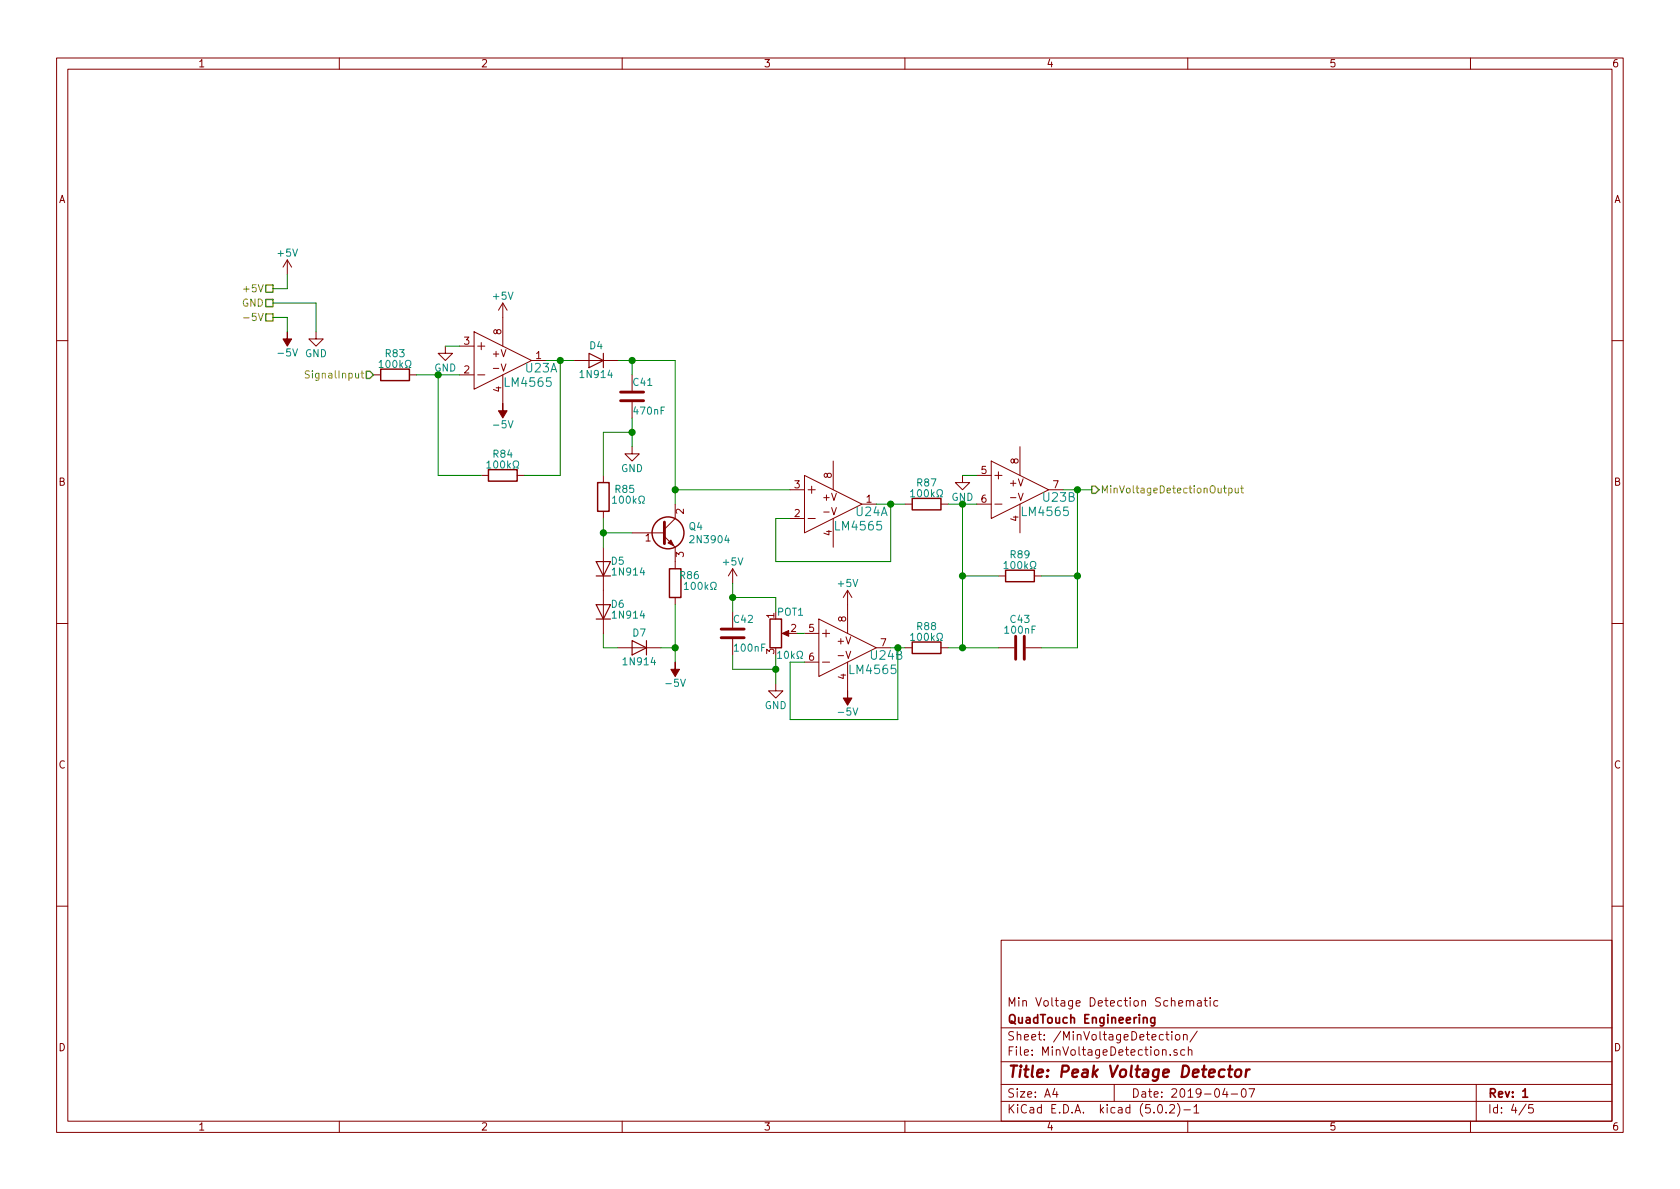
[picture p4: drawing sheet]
<svg xmlns="http://www.w3.org/2000/svg" width="297mm" height="210mm" viewBox="0 0 297 210" stroke-linecap="round" stroke-linejoin="round" font-family="sans-serif">
<g fill="none" stroke="#840000" stroke-width=".18">
<path d="M10 10.3h277v189.9h-277zM12 12.2h273v186.1h-273zM60 10.3v1.9M110 10.3v1.9M160 10.3v1.9M210 10.3v1.9M260 10.3v1.9M50.8 46l-.8 1.2M50.8 46v2.5M50.8 46l.8 1.2M55.9 58.7v1.2h1.2l-1.2 1.3-1.3-1.3h1.3M83.8 58.7l10.2 5-10.2 5.1z"/>
<path d="M88.9 53.6l-.8 1.3M88.9 53.6v7.6M88.9 53.6l.8 1.3M10 60.2h2M66 66.3h1.3M72.4 66.3h1.3M78.7 61.2v1.3h1.3l-1.3 1.2-1.2-1.2h1.2M81.3 66.3h2.5M81.3 61.2h2.5M84.5 66.3h1.2M84.5 61.2h1.2M85.1 60.6v1.2"/>
<path d="M88.9 66.3v5.1M101.6 63.7h7.6M111.8 79v1.3h1.2l-1.2 1.2-1.3-1.2h1.3M111.8 66.3v2.8M111.8 71.1v2.8M180.3 79v5.1M285 60.2h2M85.1 84.1h1.3M91.4 84.1h1.3M106.7 84.1v1.2M106.7 90.4v1.3M106.7 96.8v15.2"/>
<path d="M111.8 94.2h5.7M117.5 94.9l1.9 1.9v3.8M119.4 89.1v2.6l-1.9 1.9M139.7 91.7h2.5M139.7 86.6h2.5M142.2 84.1l10.2 5-10.2 5.1zM142.9 91.7h1.2M142.9 86.6h1.2M143.5 86v1.2M147.3 81.5v5.1M147.3 91.7v5.1M160 89.1h1.3"/>
<path d="M166.4 89.1h1.2M170.2 84.1v1.2h1.2l-1.2 1.3-1.3-1.3h1.3M172.7 84.1h2.6M172.7 89.1h2.6M175.3 81.5l10.1 5.1-10.1 5.1zM175.9 84.1h1.3M175.9 89.1h1.3M176.5 83.4v1.3M180.3 89.1v5.1M10 110.3h2M109.2 114.5h7.6M119.4 105.7v1.2"/>
<path d="M129.5 100.6v2.5M129.5 108.2v2.8M129.5 113v2.8M129.5 100.6l-.7 1.2M129.5 100.6l.8 1.2M138.7 112h1M142.2 112h2.6M142.2 117.1h2.6M144.8 109.5l10.1 5-10.1 5.1zM145.4 112h1.3M145.4 117.1h1.3M146 111.4v1.2"/>
<path d="M149.9 104.4v7.6M149.9 117.1v5.1M149.9 104.4l-.8 1.3M149.9 104.4l.7 1.3M160 114.5h1.3M166.4 114.5h1.2M176.5 114.5h2.8M176.5 101.8h1.3M181.4 114.5h2.7M182.9 101.8h1.2M285 110.3h2M137.2 120.9v1.3h1.2l-1.2 1.2-1.3-1.2h1.3"/>
<path d="M10 160.2h2M177 166.3h108v32h-108zM209.8 177.1l.2-.2 .3 .1 .1 .9M209.8 176.9v1M210.4 177.1a.36 .36 0 0 1 .3-.2 .36 .36 0 0 1 .3 .2v.8M211.8 177h.5l.1 .9M212.4 177.3l-.5 .1a.29 .29 0 0 0-.2 .2 .29 .29 0 0 0 .2 .3l.5-.1M212.9 176.9h.6M213.1 176.4v1.3l.4 .2M214 176.4v.2M214 176.9v1M215.3 177l-.4-.1-.3 .3 .1 .6 .2 .1 .4-.1"/>
<path d="M285 160.2h2M60 198.3v1.9M110 198.3v1.9M160 198.3v1.9M177 194.8h108M177 191.8h108M177 187.8h108M177 181.8h108M186.5 192.5l-.4 1h1M186.8 193v1M197 191.8v3M204.8 195.5l.4-.2a.94 .94 0 0 1 0 1.5 .79 .79 0 0 1-.4-1.3z"/>
<path d="M206.1 182.9h.6M206.2 196.7v.1M206.3 182.4v1.3l.4 .2M206.8 195.5l.2-.2h.4l.2 .2 .1 .3-.1 .2-.8 .8h.9M206.9 186.5v.1M207.2 182.4v.2M207.2 182.9v1M207.9 183.1l.2-.2 .4 .2v.7l-.2 .1-.4-.1zM208.1 185.7l-.4-.1-.2 .2 .1 .2 .5 .2v.3h-.6M208.2 195.1a1.71 1.71 0 0 1 0 2.3M209.2 183.1l.1-.1a.37 .37 0 0 1 .6 .1v.8M209.2 182.9v1"/>
<path d="M209.3 196.3h1.2M209.5 185.7l-.5-.1-.2 .3v.6l.2 .1 .5-.1M210 198.3v1.9M210.1 185.7l.2-.1 .4 .1v.9M210.1 185.1v1.5M211.1 195.8l.4-.5v1.5M211.1 196.8h.9M211.7 182.3l-1.3 2M216.6 192.5l-.4 1h.9M216.9 193v1M217.7 193.5h1.1M219.6 192.7l.4-.2a.94 .94 0 0 1 0 1.5 .82 .82 0 0 1-.4-1.3z"/>
<path d="M220.8 192.5h1l-.6 1.5M260 198.3v1.9M261 191.8v6.5M269.8 195.2l-1.2 2M271 195.3h-.7v.7l.2-.1 .5 .1 .1 .2-.1 .5-.2 .1-.5-.1"/>
</g>
<path d="M204.2 179.9v1.2l-.3 .3h-.4M204.2 180l-.5-.1-.2 .3 .1 .6h.6M269.2 193l.5-.5v1.5M269.2 194h.9" fill="none" stroke="#840000" stroke-width=".3"/>
<path d="M216.5 189.2a.68 .68 0 0 0-1 .3v.8l.3 .1 .6-.1M217.1 189.1h.8M217.5 188.4l-.2 1.8v.1l.4 .1M218.5 189.3a.53 .53 0 0 1 .6-.2 .53 .53 0 0 1 .4 .4l-.1 .6a.56 .56 0 0 1-.5 .4 .56 .56 0 0 1-.6-.4zM220.4 189.1l-.2 1.3M221 189.1a.5 .5 0 0 0-.7 .4" fill="none" stroke="#840000" stroke-width=".41"/>
<g fill="none" stroke="#840000" stroke-width=".25">
<path d="M67.3 65.3h5.1v2h-5.1zM86.4 83.1h5v2h-5zM105.7 85.3h2v5.1h-2zM161.3 88.1h5.1v2.1h-5.1zM118.4 100.6h2v5.1h-2zM136.1 109.5h2.1v5h-2.1zM161.3 113.5h5.1v2.1h-5.1zM177.8 100.8h5.1v2.1h-5.1z"/>
<circle cx="118.1" cy="94.2" r="2.82"/>
</g>
<g fill="none" stroke="#008484" stroke-width=".18">
<path d="M67 64.1l.4-.4v1.3M67 65h.7M71.7 65h.3v-.2a.55 .55 0 0 1-.3-.9 .55 .55 0 0 1 .9 0v.2a.53 .53 0 0 1-.3 .7v.2h.3M86.1 81.9l.3-.4v1.3M86.1 82.8h.7M90.7 82.8h.3v-.3a.55 .55 0 0 1-.2-.8 .55 .55 0 0 1 .8 0l.1 .2a.53 .53 0 0 1-.3 .6v.3h.3M108.3 88.1l.4-.4v1.3M108.3 89h.7M113 89h.3v-.2a.55 .55 0 0 1-.3-.9 .55 .55 0 0 1 .9 0v.2a.53 .53 0 0 1-.3 .7v.2h.3M161 86.9l.4-.3v1.3M161 87.9h.7M165.7 87.9h.3v-.3a.55 .55 0 0 1-.3-.8 .55 .55 0 0 1 .9 0v.1a.53 .53 0 0 1-.3 .7v.3h.3"/>
<path d="M177.5 99.6l.4-.3v1.3M121 103.3l.4-.3v1.2M121 104.2h.7M125.7 104.2h.3v-.2a.55 .55 0 0 1-.3-.8 .55 .55 0 0 1 .9-.1v.2a.53 .53 0 0 1-.3 .7v.2h.3M137.5 115.5l.3-.3v1.2M137.5 116.4h.7M140.9 116.4h.3v-.2a.55 .55 0 0 1-.2-.8 .55 .55 0 0 1 .8-.1l.1 .2a.55 .55 0 0 1-.3 .7v.2h.3M161 112.3l.4-.3v1.3M161 113.3h.7M165.7 113.3h.3v-.3a.55 .55 0 0 1-.3-.8 .55 .55 0 0 1 .9 0v.1a.53 .53 0 0 1-.3 .7v.3h.3M177.5 100.6h.7M182.2 100.6h.3v-.3a.55 .55 0 0 1-.3-.8 .55 .55 0 0 1 .9 0v.1a.53 .53 0 0 1-.3 .7v.3h.3"/>
</g>
<g fill="#840000" stroke="#840000" stroke-width=".18">
<path d="M88.9 71.4v1.2h.8l-.8 1.3-.8-1.3h.8z"/>
<path d="M118.1 96l.5-.5 .5 1z"/>
<path d="M119.4 117.1v1.3h.7l-.7 1.2-.8-1.2h.8z"/>
<path d="M138.3 112l1.1-.5v1z"/>
<path d="M50.8 58.7v1.2h.8l-.8 1.3-.8-1.3h.8z"/>
<path d="M149.9 122.2v1.2h.7l-.7 1.3-.8-1.3h.8z"/>
</g>
<g fill="none" stroke="#008400" stroke-width=".18">
<path d="M48.3 53.6h7.6v5.1M48.3 56.1h2.5v2.6M50.8 48.5v2.5h-2.5M73.7 66.3h7.6M77.5 66.3v17.8h7.6M78.7 61.2h2.6M96.5 63.7h5.1M99.1 63.7v20.4h-6.4M109.2 63.7h10.2v25.4M111.8 63.7v2.6M111.8 73.9v5.1M111.8 76.4h-5.1v7.7"/>
<path d="M106.7 91.7v5.1M106.7 94.2h5.1M119.4 86.6h20.3M154.9 89.1h5.1M157.5 89.1v10.2h-20.3v-7.6h2.5M167.6 89.1h5.1M170.2 84.1h2.5M170.2 89.1v25.4M188 86.6h5M190.5 86.6v27.9h-6.4M106.7 112v2.5h2.5M116.8 114.5h2.6"/>
<path d="M119.4 106.9v10.2M129.5 115.8v2.6h7.7M129.5 105.7h7.7v2.5M129.5 103.1v5.1M137.2 115.8v5.1M141 112h1.2M160 114.5h-1.3v12.7h-19v-10.1h2.5M167.6 114.5h8.9M170.2 101.8h6.3M184.1 101.8h6.4"/>
</g>
<g fill="#008400" stroke="#008400" stroke-width=".25">
<circle cx="99.1" cy="63.7" r=".51"/>
<circle cx="111.8" cy="63.7" r=".51"/>
<circle cx="119.4" cy="114.5" r=".51"/>
<circle cx="111.8" cy="76.4" r=".51"/>
<circle cx="106.7" cy="94.2" r=".51"/>
<circle cx="170.2" cy="89.1" r=".51"/>
<circle cx="137.2" cy="118.4" r=".51"/>
<circle cx="119.4" cy="86.6" r=".51"/>
<circle cx="77.5" cy="66.3" r=".51"/>
<circle cx="157.5" cy="89.1" r=".51"/>
<circle cx="129.5" cy="105.7" r=".51"/>
<circle cx="158.8" cy="114.5" r=".51"/>
<circle cx="170.2" cy="101.8" r=".51"/>
<circle cx="170.2" cy="114.5" r=".51"/>
<circle cx="190.5" cy="101.8" r=".51"/>
<circle cx="190.5" cy="86.6" r=".51"/>
</g>
<path d="M109.7 70.9h4.1M109.7 69.3h4.1M117.5 92.3v3.8M127.5 112.8h4.1M127.5 111.2h4.1M179.6 112.5v4.1M181.1 112.5v4.1" fill="none" stroke="#840000" stroke-width=".51"/>
<path d="M104.1 62.5l2.6 1.2-2.6 1.3zM106.7 62.5v2.5M105.4 99.3h2.5l-1.2 2.5zM105.4 106.9h2.5l-1.2 2.6zM105.4 101.8h2.5M105.4 109.5h2.5M111.8 113.3l2.5 1.2-2.5 1.3zM114.3 113.3v2.5" fill="none" stroke="#840000" stroke-width=".2"/>
<path d="M43.1 56.2h.9M54.7 65.7l-.5-.1-.2 .1 .1 .4 .5 .3 .1 .2-.2 .2h-.5M216.3 86.3h.5M216.5 85.9v1.1l.3 .2M217.2 86.4l.4-.1 .3 .3-.2 .5h-.5M217.2 86.3v1.3M218.4 86.3l.1 .8 .3 .1 .1-.2M218.9 86.3v.9M219.4 86.3h.4M219.5 85.9v1.1l.3 .2" fill="none" stroke="#848400" stroke-width=".18"/>
<path d="M47 50.4h1.3v1.3h-1.3zM47 53h1.3v1.2h-1.3zM47 55.5h1.3v1.3h-1.3zM64.8 65.7h.6l.6 .6-.6 .6h-.6zM193 86h.7l.6 .6-.6 .6h-.7z" fill="none" stroke="#848400" stroke-width=".25"/>
<text font-size="2.8" fill="#840000" x="178" y="190.5">Title: Peak Voltage Detector</text>
<g font-size="2.1" fill="#008484">
<text x="93" y="65.9">U23A</text>
<text x="89.5" y="68.4">LM4565</text>
<text x="184.5" y="88.7">U23B</text>
<text x="147.9" y="93.8">LM4565</text>
<text x="151.4" y="91.3">U24A</text>
<text x="180.9" y="91.3">LM4565</text>
<text x="150.4" y="119.2">LM4565</text>
</g>
<text font-size="2.1" fill="#008400" x="154" y="116.7">U24B</text>
<g font-size="2.1" fill="#840000">
<text x="178" y="178">Min Voltage Detection Schematic</text>
<text x="178" y="184">Sheet: /MinVoltageDetection/</text>
<text x="178" y="181">QuadTouch Engineering</text>
<text x="178" y="186.7">File: MinVoltageDetection.sch</text>
<text x="178" y="196.9">KiCad E.D.A. kicad (5.0.2)-1</text>
<text x="178" y="194.1">Size: A4</text>
<text x="200" y="194.1">Date: 2019-04-07</text>
<text x="263" y="194.1">Rev: 1</text>
<text x="263" y="196.9">Id: 4/5</text>
</g>
<g font-size="1.8" fill="#840000">
<text x="35" y="11.9">1</text>
<text x="85" y="11.9">2</text>
<text x="135" y="11.9">3</text>
<text x="185" y="11.9">4</text>
<text x="235" y="11.9">5</text>
<text x="285" y="11.9">6</text>
<text x="10.4" y="35.9">A</text>
<text x="285.4" y="35.9">A</text>
<text x="88.6" y="59.2" transform="rotate(-90 88.6 59.2)">8</text>
<text x="82.1" y="61">3</text>
<text x="87.2" y="63.2">+V</text>
<text x="87.4" y="65.7">-V</text>
<text x="94.8" y="63.5">1</text>
<text x="82.1" y="66">2</text>
<text x="88.6" y="69.3" transform="rotate(-90 88.6 69.3)">4</text>
<text x="173.5" y="83.8">5</text>
<text x="180.1" y="82" transform="rotate(-90 180.1 82)">8</text>
<text x="10.4" y="85.9">B</text>
<text x="140.5" y="86.4">3</text>
<text x="145.6" y="88.6">+V</text>
<text x="147.1" y="84.6" transform="rotate(-90 147.1 84.6)">8</text>
<text x="153.2" y="88.9">1</text>
<text x="173.5" y="88.9">6</text>
<text x="178.6" y="86">+V</text>
<text x="178.8" y="88.6">-V</text>
<text x="186.2" y="86.4">7</text>
<text x="285.4" y="85.9">B</text>
<text x="114.1" y="95.8">1</text>
<text x="120.9" y="90.9" transform="rotate(-90 120.9 90.9)">2</text>
<text x="140.5" y="91.4">2</text>
<text x="145.8" y="91.1">-V</text>
<text x="147.1" y="94.7" transform="rotate(-90 147.1 94.7)">4</text>
<text x="180.1" y="92.2" transform="rotate(-90 180.1 92.2)">4</text>
<text x="120.9" y="98.5" transform="rotate(-90 120.9 98.5)">3</text>
<text x="136.9" y="109.3" transform="rotate(-90 136.9 109.3)">1</text>
<text x="139.9" y="111.8">2</text>
<text x="143" y="111.8">5</text>
<text x="148.1" y="114">+V</text>
<text x="149.6" y="110" transform="rotate(-90 149.6 110)">8</text>
<text x="136.9" y="115.7" transform="rotate(-90 136.9 115.7)">3</text>
<text x="143" y="116.8">6</text>
<text x="148.3" y="116.5">-V</text>
<text x="155.7" y="114.3">7</text>
<text x="149.6" y="120.1" transform="rotate(-90 149.6 120.1)">4</text>
<text x="10.4" y="135.9">C</text>
<text x="285.4" y="135.9">C</text>
<text x="10.4" y="185.9">D</text>
<text x="285.4" y="185.9">D</text>
<text x="35" y="199.9">1</text>
<text x="85" y="199.9">2</text>
<text x="135" y="199.9">3</text>
<text x="185" y="199.9">4</text>
<text x="235" y="199.9">5</text>
<text x="285" y="199.9">6</text>
</g>
<g font-size="1.8" fill="#008484">
<text x="49.2" y="45.4">+5V</text>
<text x="87.3" y="53">+5V</text>
<text x="49.4" y="63">-5V</text>
<text x="53.9" y="63.2">GND</text>
<text x="67.9" y="65.1">100k</text>
<text x="68.2" y="63.2">R83</text>
<text x="76.8" y="65.7">GND</text>
<text x="104.3" y="61.8">D4</text>
<text x="102.8" y="66.8">1N914</text>
<text x="112" y="68.2">C41</text>
<text x="87.5" y="75.7">-5V</text>
<text x="112.2" y="73.3">470nF</text>
<text x="86.9" y="82.8">100k</text>
<text x="87.3" y="80.9">R84</text>
<text x="109.8" y="83.5">GND</text>
<text x="108.8" y="87.2">R85</text>
<text x="109.2" y="89.1">100k</text>
<text x="161.9" y="87.9">100k</text>
<text x="162.2" y="86">R87</text>
<text x="168.2" y="88.6">GND</text>
<text x="121.9" y="93.7">Q4</text>
<text x="108.1" y="99.9">D5</text>
<text x="108.5" y="101.8">1N914</text>
<text x="122.4" y="96.1">2N3904</text>
<text x="127.9" y="100">+5V</text>
<text x="178.4" y="100.6">100k</text>
<text x="178.7" y="98.7">R89</text>
<text x="108.1" y="107.5">D6</text>
<text x="120.3" y="102.4">R86</text>
<text x="121.9" y="104.3">100k</text>
<text x="148.3" y="103.8">+5V</text>
<text x="108.5" y="109.4">1N914</text>
<text x="111.9" y="112.6">D7</text>
<text x="129.8" y="110.2">C42</text>
<text x="137.5" y="108.9">POT1</text>
<text x="161.9" y="113.3">100k</text>
<text x="162.2" y="111.4">R88</text>
<text x="177.8" y="112.1">100nF</text>
<text x="178.7" y="110.2">C43</text>
<text x="110.4" y="117.6">1N914</text>
<text x="130" y="115.2">100nF</text>
<text x="138.2" y="116.5">10k</text>
<text x="118" y="121.5">-5V</text>
<text x="135.2" y="125.4">GND</text>
<text x="148.5" y="126.5">-5V</text>
</g>
<g font-size="1.8" fill="#848400">
<text x="43.5" y="51.7">+5V</text>
<text x="42.8" y="54.2">GND</text>
<text x="44" y="56.8">-5V</text>
<text x="54.9" y="66.9">SignalInput</text>
<text x="194.6" y="87.2">MinVoltageDetectionOutput</text>
</g>
</svg>
